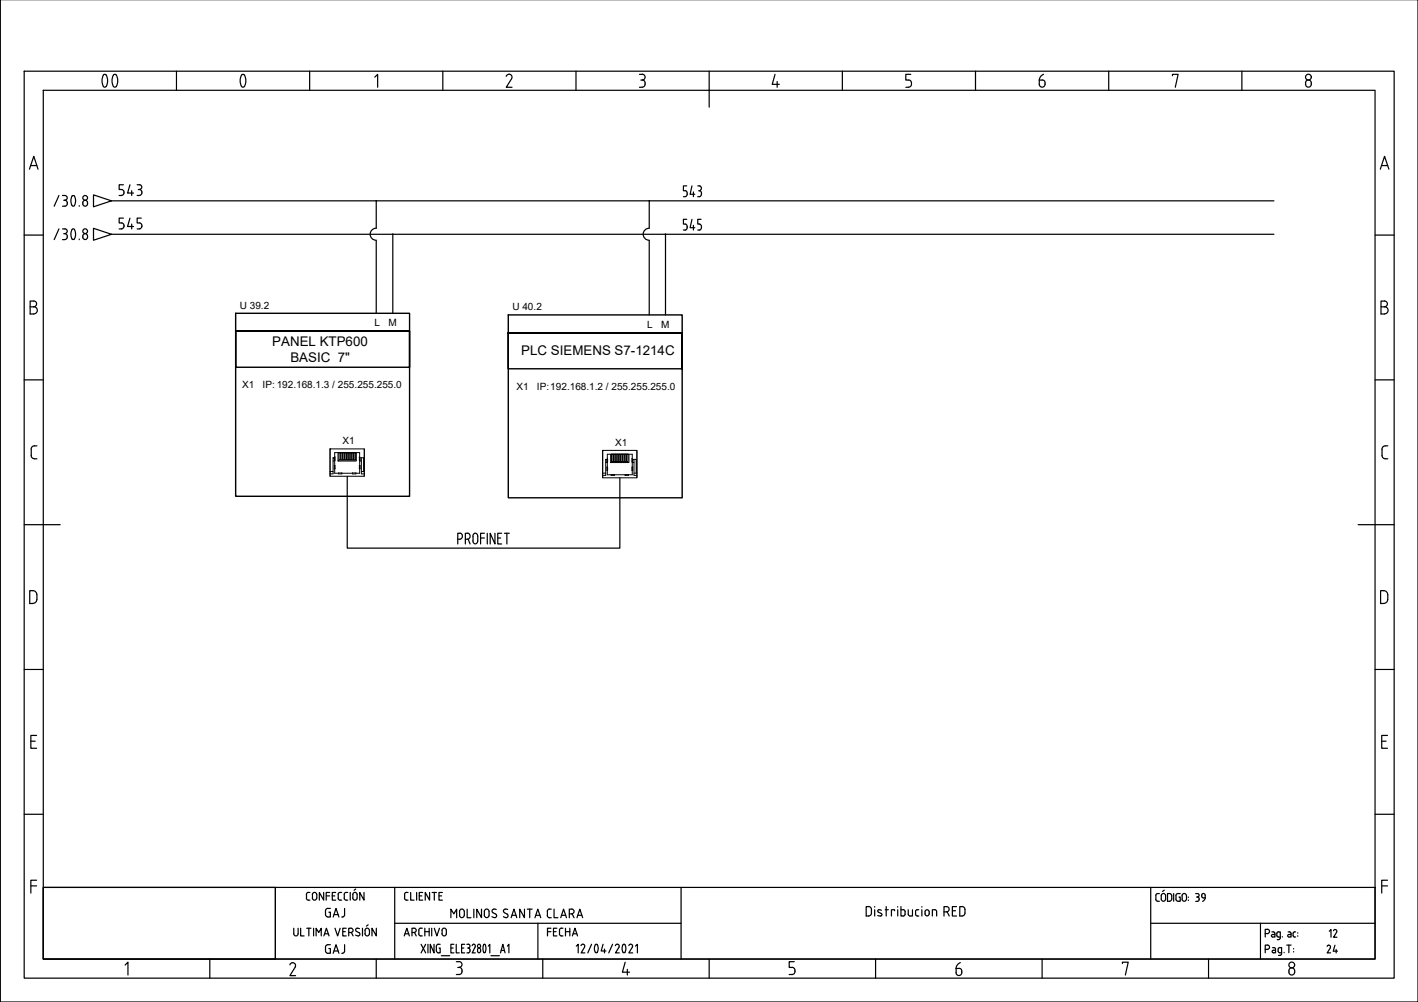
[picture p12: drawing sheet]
<svg xmlns="http://www.w3.org/2000/svg" width="297mm" height="210mm" viewBox="0 0 297 210" stroke-linecap="round" stroke-linejoin="round" font-family="sans-serif">
<g fill="none" stroke="#000" stroke-width=".25">
<path d="M.1 -.1v210h296.9v-210M5.1 14.9h286.9v190h-286.9zM9.1 18.9h278.9v182h-278.9zM37 14.9v4M64.9 14.9v4M78.5 16.2l.6-.6v2.7M92.8 14.9v4M106.6 15.6h-.2l-.4 .4M106.7 15.6l.5 .3v.6M107.2 16.5l-1.1 1.8h1.2M120.7 14.9v4M133.9 15.6h.6a.6 .6 0 0 1 .6 .6 .6 .6 0 0 1-.6 .6"/>
<path d="M134.2 16.8h.3M134.5 16.8a.6 .6 0 0 1 .6 .6M135.1 17.4a.69 .69 0 0 1-.6 .9h-.6M148.6 14.9v7.6M162.4 15.6l-.6 2.1h1.4M162.8 17.1v1.2M176.5 14.9v4M189.7 18.3h.6M190.3 16.8a.6 .6 0 0 1 .6 .6M190.8 15.6h-1.1v1.2h.6M190.9 17.4a.69 .69 0 0 1-.6 .9M204.4 14.9v4"/>
<path d="M217.7 16.8h.6M218.3 16.8a.73 .73 0 0 1 .6 .8 .73 .73 0 0 1-.8 .6l-.3-.3-.1-1.1M218.6 15.6a1.37 1.37 0 0 0-.9 1.2M232.2 14.9v4M245.6 15.9v-.3h1.2l-.6 2.7M260.1 14.9v4M273.5 17.4a.6 .6 0 0 1 .6-.6 .6 .6 0 0 1 .6 .6M273.5 17.4v.3M274.7 17.4a.63 .63 0 0 1-.4 .8 .63 .63 0 0 1-.8-.5M6.2 35.4l.9-2.7 .9 2.7M6.4 34.7h1.3M289.1 35.4l.9-2.7 .9 2.7"/>
<path d="M289.4 34.7h1.3M5.1 49.2h4M12.3 41l-.9 2.2M12.3 48l-.9 2.2M13.1 41h.5M13.1 43.2h.5M13.1 48h.5M13.1 50.2h.5M13.3 41.9h.3M13.3 49h.3M13.6 41a.5 .5 0 0 1 .5 .4 .5 .5 0 0 1-.5 .5l.2 .1 .3 .4M13.6 47.9a.5 .5 0 0 1 .5 .5 .5 .5 0 0 1-.5 .5"/>
<path d="M13.6 49a.62 .62 0 0 1 .5 .6 .62 .62 0 0 1-.5 .6M14.1 42.7l-.1 .2-.4 .3M14.1 42.5v.2M15.1 41.1l.4-.1a1.63 1.63 0 0 1-.2 2.2 1.55 1.55 0 0 1-.2-2.1zM15.1 48.1l.2-.2a1.51 1.51 0 0 1 0 2.3l-.2-.1a2.11 2.11 0 0 1 0-2zM16.6 43.1v.1M16.6 50.1v.1M17.3 42.4a.5 .5 0 0 1 .5-.5 .5 .5 0 0 1 .5 .5M17.3 42.7a.5 .5 0 0 0 .5 .5 .5 .5 0 0 0 .5-.5M17.3 42.5v.2M17.4 49.2a.54 .54 0 0 1 .8 0 .54 .54 0 0 1 0 .8 .54 .54 0 0 1-.8-.1zM18.3 42.5v.2"/>
<path d="M23.4 42.1l-3.8-1.3v2.5l3.8-1.2h243.5M23.4 49.1l-3.8-1.3v2.5l3.8-1.2h243.5M78.8 42.1v5.7a1.26 1.26 0 0 0-1.3 1.3 1.26 1.26 0 0 0 1.3 1.2v15.3M82.3 49.1h.1M82.3 49.1v16.5M136 42.1v5.7a1.26 1.26 0 0 0-1.3 1.3 1.26 1.26 0 0 0 1.3 1.2v15.7M139.4 49.1h.1M139.4 49.1v16.9M288 49.2h4M5.1 79.6h4M6.3 63.1h.8a.59 .59 0 0 1 .6 .6 .59 .59 0 0 1-.6 .6 .75 .75 0 0 1 .7 .7 .75 .75 0 0 1-.7 .8h-.8zM6.3 64.3h.8"/>
<path d="M288 79.6h4M289.3 63.1h.7a.59 .59 0 0 1 .6 .6 .59 .59 0 0 1-.6 .6 .75 .75 0 0 1 .8 .7 .75 .75 0 0 1-.8 .8h-.7zM289.3 64.3h.7M7.2 93.4a.63 .63 0 0 0-.7 .7v1.3a.67 .67 0 0 0 .7 .7M7.2 96.1h.5M7.2 93.4h.5M72.7 99.8v15h57.1v-14.7M290.7 93.4h-.5a.67 .67 0 0 0-.7 .7v1.3a.67 .67 0 0 0 .7 .7h.5M5.1 109.9h7.5M95.9 113l.5-.1a.63 .63 0 0 0 .5-.6 .63 .63 0 0 0-.5-.6h-.5v2.3M97.5 113l.5-.1a.63 .63 0 0 0 .5-.6 .63 .63 0 0 0-.5-.6h-.5v2.3M98.1 113l.4 1"/>
<path d="M99.3 111.8h.5a1.87 1.87 0 0 1 0 2h-.5a1.99 1.99 0 0 1 0-2zM100.7 112.7h.8M101.5 111.7h-.8v2.3M102.1 111.7v2.3M103.7 111.7v2.3l-1-2.3v2.3M104.3 112.7h.6M105.1 111.7h-.8v2.3h.8M105.7 111.7h1M106.2 111.7v2.3M284.5 109.9h7.5M7.7 124.5a.82 .82 0 0 0-.8-.8h-.7v2.7a1.17 1.17 0 0 0 1.4-.5l.1-.3M7.7 124.6v1"/>
<path d="M289.2 123.7h.7a.85 .85 0 0 1 .8 .9v1a.81 .81 0 0 1-.8 .8h-.7zM5.1 140.2h4M6.5 155.3h.9M7.7 154.1h-1.2v2.7h1.2M288 140.2h4M289.4 155.3h1M290.6 154.1h-1.2v2.7h1.2M5.1 170.6h4M288 170.6h4M6.5 185.6h1.2M7.7 184.4h-1.2v2.7M9.1 185.9h48.6v15h-48.6z"/>
<path d="M9.1 185.9h278.9v15h-278.9zM57.7 185.9v15M61.5 194.5v1.1a.46 .46 0 0 0 .5 .5 .46 .46 0 0 0 .4-.5v-1.1M63 194.5v1.6h.7M64.2 187.4v1l.4 .2M64.2 194.5h.9M64.6 186.9l-.4 .2v.2M64.6 188.6h.3M64.6 187h.3M64.7 194.5v1.6M65.4 187.4a.46 .46 0 0 1 .5-.5 .46 .46 0 0 1 .4 .5l.1 .7a.47 .47 0 0 1-.5 .5 .47 .47 0 0 1-.5-.5M65.5 187.4v.7"/>
<path d="M65.7 194.5v1.6M66.2 196.1v-1.6l.6 .8 .5-.8v1.6M67.8 187v1.6l-.9-1.6v1.6M67.8 196.1l.6-1.6 .5 1.6M68.3 187.7h.8M69.1 187h-.8v1.6M69.6 187.7h.5M70.2 194.5l.5 1.6 .6-1.6M70.3 187h-.7v1.6h.7M70.9 187.4v.8M71.2 186.9l-.3 .2-.1 .2M71.3 187h.3"/>
<path d="M72.1 187.4v.8M72.5 194.5h-.7v1.6h.7M72.8 187h-.5l-.2 .3M73.4 187v1.6M73.5 195.3a.44 .44 0 0 0 .5-.4 .44 .44 0 0 0-.5-.4h-.4v1.6M73.9 187.4a.46 .46 0 0 1 .5-.5 .46 .46 0 0 1 .4 .5v.7M73.9 187.4v.7M74.5 186.2l-.3 .3M75.2 195.4l.2 .4-.4 .3M75.3 194.5a.43 .43 0 0 0-.6 0 .43 .43 0 0 0 0 .6M75.9 194.5v1.6M76.2 187v1.6l-.8-1.6v1.6"/>
<path d="M76.5 194.9a.46 .46 0 0 1 .4-.5 .46 .46 0 0 1 .5 .5M76.5 194.9v.7a.46 .46 0 0 0 .4 .5 .46 .46 0 0 0 .5-.5M77.1 193.7l-.3 .3M77.4 194.9v.7M78.8 194.5v1.6l-.9-1.6v1.6M82.7 193.4h60M82.7 185.9v15M84.7 196.1l.5-1.6 .6 1.6M84.8 187.4v1l.7 .2M84.8 195.6h.8M85.5 187h-.6l-.2 .3M86 187v1.6h.7"/>
<path d="M86.3 195.3h.4a.44 .44 0 0 0 .5-.4 .44 .44 0 0 0-.5-.4h-.4v1.6M86.8 195.3l.4 .8M87.3 187v1.6M87.8 187.7h.6M88.2 197.8l1 1.8M88.5 194.5h-.6a1.44 1.44 0 0 0-.1 1.4l.7 .2M88.5 187h-.7v1.6h.7M89 194.5v1.6M89 195.2h.9M89.2 197.8l-1 1.8M89.6 197.8v1.8M89.9 194.5v1.6"/>
<path d="M90 187v1.6l-.9-1.6v1.6M90.4 194.5v1.6M90.5 187h.9M90.9 197.8v1.8l-.8-1.8v1.8M91 194.5l.5 1.6 .6-1.6M91 187v1.6M91.4 198.3l.1 1 .3 .3M92 187.7h.5M92 198.6h.2v1h-.4M92.2 197.8l-.6 .1-.2 .4M92.6 194.9a.46 .46 0 0 1 .4-.5 .46 .46 0 0 1 .5 .5M92.6 194.9v.7a.46 .46 0 0 0 .4 .5 .46 .46 0 0 0 .5-.5v-.7"/>
<path d="M92.7 187h-.7v1.6h.7M94.5 192.2v-1.7l.6 .9 .6-.9v1.7M94.5 198.6h.4M95.1 197.8h-.6v1.8h.6M95.6 197.8v1.8h.6M96.3 190.7a.5 .5 0 0 1 .6-.3 .5 .5 0 0 1 .3 .5v.8a.49 .49 0 0 1-.4 .5 .49 .49 0 0 1-.5-.5zM96.7 198.6h.5M97.3 197.8h-.6v1.8h.6M97.8 197.8h.3a.4 .4 0 0 1 .4 .4 .4 .4 0 0 1-.4 .4M97.8 199.6h.3M97.9 190.5v1.7h.8M98 198.6h.1"/>
<path d="M98.1 198.6a.53 .53 0 0 1 .4 .5 .53 .53 0 0 1-.4 .5M98.9 198.1a.33 .33 0 0 1 .3-.3 .33 .33 0 0 1 .3 .2v.4M99.3 190.5v1.7M99.5 198.4l-.6 1.2h.7M100.2 198.7a.45 .45 0 0 1 .5 .4 .45 .45 0 0 1-.5 .4l-.2-.5zM100.9 190.5v1.7l-1-1.7v1.7M101.3 197.9l.2-.1a1.4 1.4 0 0 1 0 1.8l-.2-.1M101.3 197.9a2.06 2.06 0 0 0 0 1.6M101.5 190.7a.5 .5 0 0 1 .6-.3 .5 .5 0 0 1 .4 .5v.8a.5 .5 0 0 1-.5 .5 .5 .5 0 0 1-.5-.5zM102.3 198.2l.3-.4v1.8M103.5 190.4l.5 .1M103.5 190.5l-.3 .1-.1 .3 .8 .6a.45 .45 0 0 1 0 .7 .45 .45 0 0 1-.7-.1l-.2-.1"/>
<path d="M104.8 199.6l.5-1.8 .5 1.8M105 199.1h.7M105.8 190.4l.5 .1M105.8 190.5l-.3 .1v.3l.7 .6M106.2 191.5a.43 .43 0 0 1 .1 .6 .43 .43 0 0 1-.7 0l-.1-.1M106.3 198.2l.3-.4v1.8M107.1 192.2l.6-1.7 .6 1.7M107.2 191.7h.9M109.9 190.5v1.7l-1-1.7v1.7M110.5 190.5h1M111 190.5v1.7M112.1 192.2l.6-1.7 .6 1.7"/>
<path d="M112.2 191.7h.9M112.7 193.4v7.5M114.6 191.8l.3 .4h.2M114.7 190.9v.9M115.1 190.4l-.4 .3-.1 .2M115.1 190.5h.4M116.1 190.5v1.7h.8M117.5 192.2l.6-1.7 .6 1.7M117.6 191.7h.9M119.3 191.4h.5M119.8 190.4a.5 .5 0 0 1 .5 .5 .5 .5 0 0 1-.5 .5M119.8 190.5h-.5v1.7"/>
<path d="M119.9 191.4l.4 .8M120.7 198.2l.4-.4v1.8M120.9 192.2l.6-1.7 .6 1.7M121 191.7h.9M122.5 198.4l-.8 1.2h.8M123.9 197.8l-.8 1.8M124.7 197.9a1.68 1.68 0 0 0 0 1.6M124.7 197.9l.2-.1a1.23 1.23 0 0 1 0 1.8l-.2-.1M126.3 197.8l-.4 1.4h1M126.6 198.8v.8M128.3 197.8l-.8 1.8M128.9 198.1a.41 .41 0 0 1 .5-.3 .41 .41 0 0 1 .3 .6"/>
<path d="M129.7 198.4l-.8 1.2h.8M130.5 197.9l.2-.1a1.23 1.23 0 0 1 0 1.8h-.1a1.44 1.44 0 0 1-.1-1.7zM131.7 198.1l.1-.2a.4 .4 0 0 1 .5 0 .4 .4 0 0 1 .2 .5M132.5 198.4l-.8 1.2h.8M133.1 198.2l.4-.4v1.8M142.7 185.9v15M181.9 189.9a.6 .6 0 0 1 .6 .6v.8a.6 .6 0 0 1-.6 .6h-.5v-2h.6M183.2 189.9v.1M183.2 190.6v1.3M184 191.1l.6 .2 .1 .4-.2 .2-.6-.1M184.6 190.7l-.6-.1-.1 .3 .1 .2M185.4 190.6h.7"/>
<path d="M185.6 189.9v2M187.4 190.8v-.2h-.7v1.3M188.1 189.9v.1M188.1 190.6v1.3M188.7 189.9v2l.7-.1a.98 .98 0 0 0 .1-1l-.3-.2h-.5M190.3 190.6v1.1l.3 .2M191.1 190.6v1.3h-.4M192.2 190.6l-.4 .2a.98 .98 0 0 0 .2 1l.2 .1M192.2 191.9h.3M192.2 190.6h.3M193.1 189.9v.1M193.1 190.6v1.3"/>
<path d="M193.8 191a.43 .43 0 0 1 .4-.4 .43 .43 0 0 1 .4 .4M193.8 191.4a.43 .43 0 0 0 .4 .5 .43 .43 0 0 0 .4-.5M193.8 191v.4M194.7 191v.4M195.3 191.9v-1.3h.7l.1 .2 .1 1.1M197.7 191h.6M198.3 191a.54 .54 0 0 0 .5-.5 .54 .54 0 0 0-.5-.6h-.6v2M198.4 191l.4 .9M199.5 190.8h.7M200.4 189.9h-.9v2h.9M201.5 189.9a.64 .64 0 0 1 .6 .6v.8a.6 .6 0 0 1-.6 .6h-.5v-2h.5M241.1 185.9v15"/>
<path d="M241.1 193.4h46.9M242.1 188.4l.2 .3 .6 .1M242.1 187.6v.8M242.9 187.2h-.6l-.2 .4M243.3 188.3a.46 .46 0 0 0 .4 .5 .46 .46 0 0 0 .5-.5M243.3 188.4v-.8a.46 .46 0 0 1 .4-.4 .46 .46 0 0 1 .5 .4v.8M243.9 186.5l-.4 .2M244.6 187.2h.6a1.11 1.11 0 0 1 0 1.5l-.6 .1zM245.9 187.2v1.6M247 187.9h.2v.9l-.7-.1-.2-.4M247.2 187.2h-.4l-.4 .2-.1 1M247.6 187.6a.46 .46 0 0 1 .5-.4 .46 .46 0 0 1 .4 .4"/>
<path d="M247.6 188.3a.46 .46 0 0 0 .5 .5 .46 .46 0 0 0 .4-.5M247.6 187.6v.8M264 193.4v7.5M265.5 198a.46 .46 0 0 1 .4 .4 .46 .46 0 0 1-.4 .5h-.5M265.5 194.7a.46 .46 0 0 1 .4 .4 .46 .46 0 0 1-.4 .5h-.5M265.5 198h-.5v1.6M265.5 194.7h-.5v1.6M266.4 195.2h.3M266.6 198.5l.4 .1 .2 .2v.8h-.5M266.7 199.1l-.2 .2 .2 .3M266.7 195.2l.3 .3M266.7 199.1h.5"/>
<path d="M267.1 195.5v.8l-.7-.1 .1-.4h.6M267.5 195.5v.5M267.5 195.5l.1-.2 .6-.1v1.3M267.5 196l.1 .3h.6M267.6 196.8h.3M268.1 198.5l-.4 .3 .1 .6 .3 .2M268.1 198.5h.4l-.1 1.3-.3 .3M268.1 199.6h.4M268.2 196.5l-.3 .3M268.6 196.2v.1M269 199.5v.1M269.5 198h1"/>
<path d="M269.8 195.2l.5 .1 .1 .2M270 198v1.6M270.5 195.5v.8l-.7-.1 .1-.4h.6M270.9 196l.1 .3h.4M270.9 195.5v.5M271 198.7v.1M271 199.3v.1M271.4 195.2l-.4 .1-.1 .2M271.9 195.4v.1M271.9 196v.1M289.4 185.6h1.2M290.6 184.4h-1.2v2.7"/>
<path d="M26.2 202.2l.6-.6v2.7M43.9 200.9v4M60.7 202.1a.61 .61 0 0 1 .8-.4 .61 .61 0 0 1 .3 .9l-1.1 1.8h1.2M78.8 200.9v4M92.4 200.2h1.8M95.6 201.5h.6M95.9 202.7h.3M96.2 201.4a.6 .6 0 0 1 .6 .6 .6 .6 0 0 1-.6 .6 .77 .77 0 0 1 .6 .8 .77 .77 0 0 1-.6 .7h-.6M102.8 200.2h1.8M113.7 200.9v4M131 201.6l-.6 2.1h1.5M131.4 203.1v1.2"/>
<path d="M148.6 200.9v4M165.3 204.1h.6M165.9 202.6a.77 .77 0 0 1 .6 .8 .77 .77 0 0 1-.6 .7M166.4 201.5h-1.1v1.2h.6M183.4 200.9v4M200.3 202.9h.6M200.9 202.9a.73 .73 0 0 1 .6 .8 .73 .73 0 0 1-.9 .6l-.3-.3v-1.1M201.2 201.7a1.37 1.37 0 0 0-.9 1.2M218.3 200.9v4M235.1 201.9v-.3h1.2l-.6 2.7M253.2 200.9v4M267.8 200.1h.3"/>
<path d="M270 203.4a.6 .6 0 0 1 .6-.7 .6 .6 0 0 1 .6 .7M270 203.6a.6 .6 0 0 0 .6 .7 .6 .6 0 0 0 .6-.7M270 203.4v.3M271.2 203.4v.3"/>
<circle cx="274.1" cy="16.2" r=".6"/>
<circle cx="17.8" cy="48.4" r=".5"/>
<circle cx="17.8" cy="41.4" r=".5"/>
<circle cx="78.8" cy="42.1" r=".03"/>
<circle cx="82.3" cy="49.1" r=".03"/>
<circle cx="136" cy="42.1" r=".03"/>
<circle cx="139.4" cy="49.1" r=".03"/>
<circle cx="100.3" cy="198.2" r=".36"/>
<circle cx="270.6" cy="202.1" r=".6"/>
</g>
<path d="M49.4 69.4v7.5h36.4v-7.5h-36.4h36.4v34.6h-36.4zM49.4 65.6h36.4v3.8h-36.4zM106.5 69.7v7.6h36.4v-7.6h-36.4h36.4v34.6h-36.4zM106.5 66h36.4v3.7h-36.4z" fill="none" stroke="#000" stroke-width=".3"/>
<g fill="none" stroke="#000" stroke-width=".21">
<path d="M69.1 94h7.2v5.8h-7.2zM69.1 94v5.8M69.1 98.8h.7M69.8 96.6h.3M69.8 95.9l.2 .1M70 97.5h.2v.7h-.2zM70.1 95.9h-.3v3.4h-.7M70.1 95.7l.1 .7h-.2v-.5M70.8 94.8h3.8v1.8h-3.8zM70.9 99.1h-.8v-4.3h5.2v4.3h-.7M70.9 99.1h.7v.2h-.7zM71 94.8h.3v1.6h-.3z"/>
<path d="M71.4 94.8h.3v1.6h-.3zM71.6 99.1h2.2M71.8 94.8h.3v1.6h-.3zM72.2 94.8h.3v1.6h-.3zM72.6 94.8h.3v1.6h-.3zM73 94.8h.3v1.6h-.3zM73.4 94.8h.3v1.6h-.3zM73.8 94.8h.2v1.6h-.2zM73.8 99.1h.8v.2h-.8zM74.2 94.8h.3v1.6h-.3zM75.3 97.5h.1v.7h-.1zM75.3 95.7v.7h.1v-.5"/>
<path d="M75.3 95.9h.9v2.9M75.3 96.6h.4M75.7 95.9v3.4h.6M75.7 98.8h.6M76.3 94v5.8M126.2 94.4h7.2v5.7h-7.2zM126.2 99.1h.7M126.2 94.4v5.7M126.9 96.9h.3M126.9 96.2l.2 .1M127.1 97.8h.2v.7h-.2zM127.2 96.2h-.3v3.4h-.7"/>
<path d="M127.2 96l.1 .8h-.2v-.6M127.9 95.2h3.8v1.7h-3.8zM128 99.5h-.8v-4.3h5.2v4.3h-.7M128 99.4h.7v.2h-.7zM128.1 95.2h.3v1.5h-.3zM128.5 95.2h.3v1.5h-.3zM128.7 99.5h2.2M128.9 95.2h.3v1.5h-.3zM129.3 95.2h.3v1.5h-.3zM129.7 95.2h.3v1.5h-.3zM130.1 95.2h.3v1.5h-.3zM130.5 95.2h.3v1.5h-.3z"/>
<path d="M130.9 95.2h.3v1.5h-.3zM130.9 99.4h.8v.2h-.8zM131.3 95.2h.3v1.5h-.3zM132.4 97.8h.1v.7h-.1zM132.4 96v.8h.1v-.6M132.4 96.2h.9v2.9M132.4 96.9h.4M132.8 99.1h.6M132.8 96.2v3.4h.6M133.4 94.4v5.7"/>
</g>
<g font-size="9.3">
<text x="16.6" y="20.8">00</text>
<text x="45.5" y="20.8">0</text>
</g>
<text font-size="5.7" x="24" y="42.3">543</text>
<g font-size="5.3">
<text x="142.2" y="42.3">543</text>
<text x="24" y="49">545</text>
<text x="142.2" y="49.4">545</text>
<text x="67.4" y="201.1">GAJ</text>
</g>
<g font-size="4.9">
<text x="249.4" y="190.1">39</text>
<text x="67.4" y="193.3">GAJ</text>
</g>
<g font-size="4.4">
<text x="113.9" y="197.2">FECHA</text>
<text x="281.2" y="197.6" transform="rotate(-90 281.2 197.6)">12</text>
<text x="276.9" y="200.7">24</text>
</g>
<g font-size="2.8">
<text x="57" y="72.5">PANEL KTP600</text>
<text x="60.8" y="75.9">BASIC 7&quot;</text>
<text x="109.2" y="74.3">PLC SIEMENS S7-1214C</text>
</g>
<g font-size="2.1">
<text x="50.2" y="64.7">U 39.2</text>
<text x="107.3" y="65">U 40.2</text>
<text x="78.4" y="68.4">L</text>
<text x="81.4" y="68.4">M</text>
<text x="135.5" y="68.7">L</text>
<text x="138.5" y="68.7">M</text>
<text x="50.7" y="81.3">X1</text>
<text x="55" y="81.3">IP: 192.168.1.3 / 255.255.255.0</text>
<text x="108.2" y="81.6">X1</text>
<text x="112.5" y="81.7">IP:192.168.1.2 / 255.255.255.0</text>
<text x="71.8" y="93.1">X1</text>
<text x="128.9" y="93.4">X1</text>
</g>
</svg>
